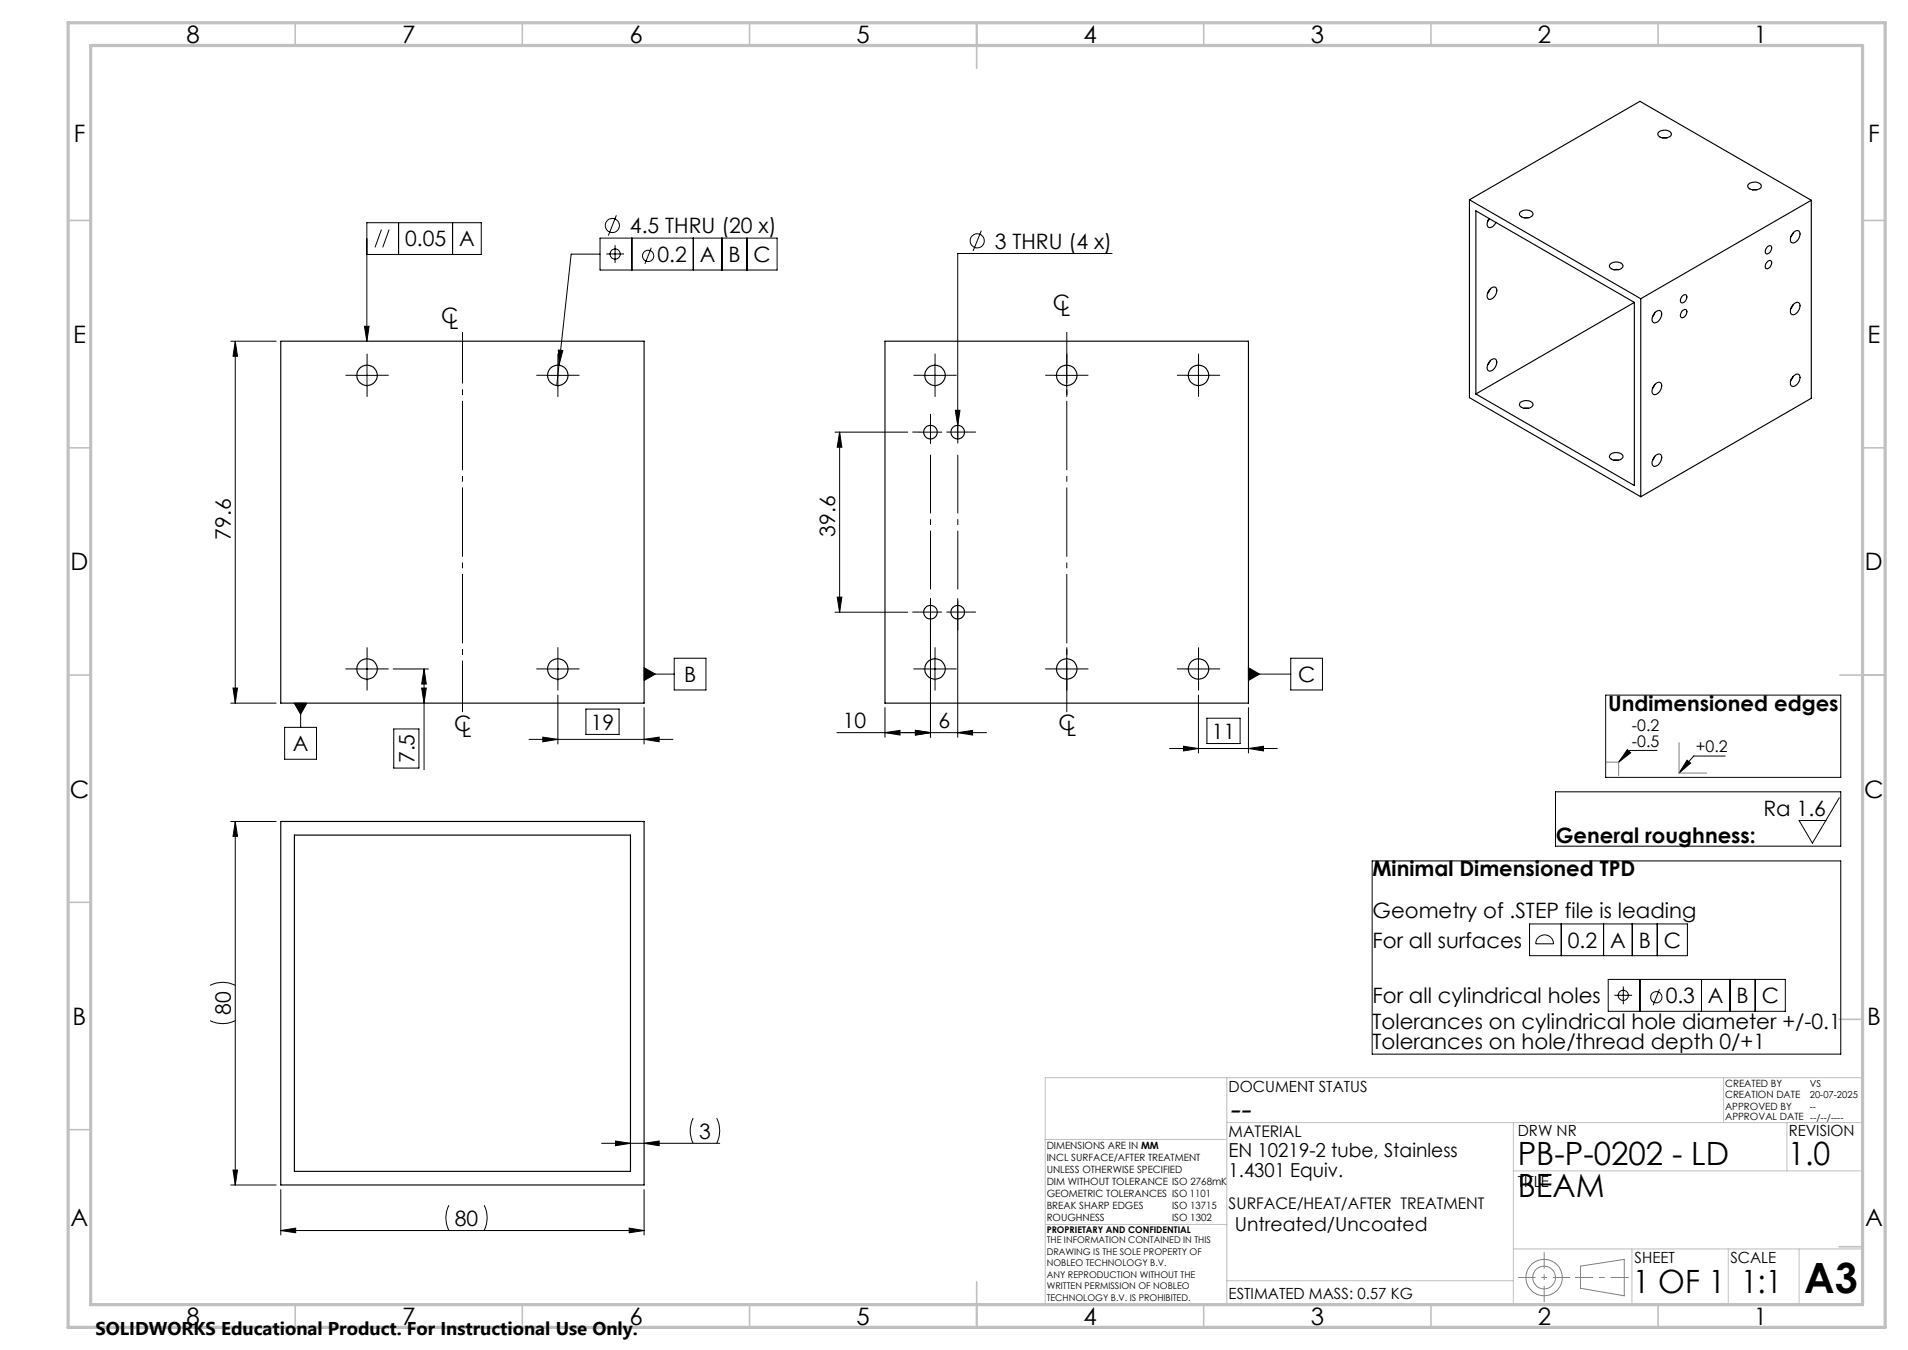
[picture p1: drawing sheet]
<svg xmlns="http://www.w3.org/2000/svg" width="420mm" height="297mm" viewBox="0 0 420 297" stroke-linecap="round" stroke-linejoin="round" font-family="sans-serif">
<g fill="none" stroke="#000" stroke-width=".22">
<path d="M80.8 56h25.1v-7h-25.1v26.1M84 50.5l-1.5 3.9M85.7 50.5l-1.5 3.9M87.7 49v7M99.6 49v7M132.1 55.9h-6.4l-3.1 28.9M132.1 52.4h39v7h-39zM133.5 55.9h3.9M135.4 53.9v4M135.7 47.4l-1.8 4.4M139.1 52.4v7M143.4 54.5l-1.4 3.6"/>
<path d="M152.6 52.4v7M158.9 52.4v7M164.4 52.4v7M216 50.8l-1.8 4.4M244.8 55.8h-34v40.8M50.8 75.1h10M51.8 75.1l.5 3.3h-1zM51.8 75.1v79.6M80.2 71.8h1l-.4 3.3zM122.9 77l1 .1-.9 3.2zM78.3 82.6h5M80.8 80.1v5"/>
<path d="M120.3 82.6h5M122.8 80.1v5M183.8 95.1h16M184.8 95.1l.5 3.3h-1zM184.8 95.1v39.6M202.3 95.1h5M203.3 82.6h5M204.8 92.6v5M205.8 80.1v5M210.3 90.3h1l-.5 3.3zM232.3 82.6h5M234.8 80.1v5"/>
<path d="M261.3 82.6h5M263.8 80.1v5M183.8 134.7h16M184.3 131.4h1l-.5 3.3zM204.8 131.7v30.5M210.8 131.7v30.5M50.8 154.7h10M51.3 151.4h1l-.5 3.3zM64.8 154.7h2.8l-1.4 2.4zM66.2 154.7v5.3M78.3 147.2h5M80.8 144.7v5"/>
<path d="M86.5 147.2h7.8M92.8 151.4h1l-.5 3.3zM93.3 147.2l.5 3.3h-1zM93.3 147.2v22.1M120.3 147.2h5M122.8 144.7v5M122.8 152.9v10.8M129 156h7.3v5.6h-7.3zM141.8 146.9l2.5 1.4-2.5 1.4zM141.8 155.7v8M141.8 148.3h6.6M148.4 144.8h7v7h-7z"/>
<path d="M194.8 155.7v6.5M203.3 147.2h5M205.8 144.7v5M232.3 147.2h5M234.8 144.7v5M261.3 147.2h5M263.8 144.7v5M263.8 152.9v12.8M265.7 158h7.3v5.6h-7.3zM274.8 146.9l2.4 1.4-2.4 1.4zM274.8 148.3h9.3M274.8 155.7v10"/>
<path d="M284.1 144.8h7v7h-7zM353.4 152.9h51.8v18.1h-51.8zM62.7 160h7v7h-7zM86.7 160.4h5.5v8.6h-5.5zM116.5 162.7h31.6M119.5 162.2l3.3 .5-3.3 .5zM141.8 162.7l3.3-.5v1zM184.2 161.2h33M194.8 161.2l3.3-.5v1zM201.5 160.7l3.3 .5-3.3 .5zM210.8 161.2l3.3-.5v1zM257.5 164.7h23.7"/>
<path d="M260.5 164.2l3.3 .5-3.3 .5zM274.8 164.7l3.3-.5v1zM342.4 174.2h62.8v12h-62.8zM358.2 164.9l.8 .7-2.7 2.1zM364.8 165.1h-6l-2.5 2.6M371.4 167.2l.7 .7-2.5 2.2zM379.8 166.3h-7l-3.2 3.8M404.9 175.5l-5.9 10-3-5h5.9M50.8 180.7h10M51.8 180.7l.5 3.3h-1zM51.8 180.7v80M302 189.4h103.2v42.5h-103.2z"/>
<path d="M46.2 216.8a6.1 6.1 0 0 1 5.6 0M336.7 203.3h34.7v7h-34.7zM338.7 206.2a1.99 1.99 0 0 1 2.1-.3 1.99 1.99 0 0 1 1.2 1.7h-3.9a1.92 1.92 0 0 1 .6-1.4zM343.7 203.3v7M353 203.3v7M354 215.5h39v7h-39zM355.4 219h3.9M357.3 217v3.9M359.3 203.3v7M361 215.5v7M364.8 203.3v7M365.3 217.6l-1.4 3.6"/>
<path d="M374.5 215.5v7M380.8 215.5v7M386.4 215.5v7M46.2 224.5a6.1 6.1 0 0 0 5.6 0M51.3 257.4h1l-.5 3.3zM132.4 251.5h26M135.5 251l3.3 .5-3.3 .6zM141.8 251.5l3.3-.5v1.1zM152.6 246a6.4 6.4 0 0 0 0 5.5M157.8 246a6.1 6.1 0 0 1 0 5.5M50.8 260.7h10M61.8 270.7l3.3-.5v1z"/>
<path d="M61.8 261.7v10M61.8 270.7h80M98.8 265.1a6.1 6.1 0 0 0 0 5.6M106.6 265.1a6.1 6.1 0 0 1 0 5.6M138.5 270.2l3.3 .5-3.3 .5zM141.8 261.7v10"/>
<circle cx="134.8" cy="49.6" r="1.56"/>
<circle cx="135.4" cy="55.9" r="1.12"/>
<circle cx="142.7" cy="56.3" r="1.25"/>
<circle cx="215.1" cy="53" r="1.56"/>
<circle cx="357.3" cy="219" r="1.13"/>
<circle cx="364.6" cy="219.4" r="1.24"/>
</g>
<g fill="none" stroke="#808080" stroke-width=".22">
<path d="M353.6 167.7h2.7v2.9M369.6 163.4v6.7h6.1M347.9 278.5l9.6-1.4v8l-9.6-1.7z"/>
<circle cx="339.9" cy="281" r="2.51"/>
<circle cx="339.9" cy="281.1" r="4"/>
</g>
<path d="M334.2 281h11.4" fill="none" stroke="#808080" stroke-width=".22" stroke-dasharray="15.2 1.3 1.3 1.3" stroke-dashoffset="11.4" stroke-linecap="butt"/>
<path d="M339.9 275.5v10.9" fill="none" stroke="#808080" stroke-width=".22" stroke-dasharray="15.2 1.3 1.3 1.3" stroke-dashoffset="11.7" stroke-linecap="butt"/>
<path d="M346.7 281h11.8" fill="none" stroke="#808080" stroke-width=".22" stroke-dasharray="15.2 1.3 1.3 1.3" stroke-dashoffset="11.2" stroke-linecap="butt"/>
<g fill="none" stroke="#c0c0c0" stroke-width=".22">
<path d="M270.1 237.1v49.9M379.4 237.1v9.9M410.1 237.1h-180v49.9M230 250.7h40M270.1 247h140M333.1 257.6h77M333.1 247v40M393.3 247v10.6M230.2 269.4h39.9M333.1 274.8h77M359.2 274.8v12.2M380.4 274.8v12.2"/>
<path d="M396 274.8v12.2M270.1 281.8h63"/>
</g>
<g fill="none" stroke="#c0c0c0" stroke-width=".35">
<path d="M65 5v5M115 5v5M165 5v5M215 5v10M265 5v5M315 5v5M365 5v5M15 48.5h5M410 48.5h5M15 98.5h5M410 98.5h5M15 148.5h5"/>
<path d="M405 148.5h10M15 198.5h5M404.8 224.3h5M15 248.5h5M404.8 274.3h5M65 287v5M115 287v5M165 287v5M215 282v10M265 287v5M315 287v5M365 287v5"/>
</g>
<path d="M15 5h400v287h-400zM20 10h390v277h-390z" fill="none" stroke="#c0c0c0" stroke-width=".7"/>
<g fill="#000">
<path d="M122.9 77l.1 3.3 .9-3.2zM119.5 162.2l3.3 .5-3.3 .5zM141.8 162.7l3.3-.5v1zM80.2 71.8h1l-.4 3.3zM64.8 154.7l1.4 2.4 1.4-2.4zM141.8 146.9l2.5 1.4-2.5 1.4zM210.3 90.3l.5 3.3 .5-3.3zM260.5 164.2l3.3 .5-3.3 .5zM274.8 164.7l3.3-.5v1zM274.8 146.9l2.4 1.4-2.4 1.4zM61.8 270.7l3.3-.5v1zM138.5 270.2l3.3 .5-3.3 .5z"/>
<path d="M51.3 151.4h1l-.5 3.3zM51.8 75.1l.5 3.3h-1z"/>
<path d="M93.3 147.2l.5 3.3h-1zM92.8 151.4h1l-.5 3.3zM184.8 95.1l.5 3.3h-1zM184.3 131.4h1l-.5 3.3zM51.8 180.7l.5 3.3h-1zM51.3 257.4h1l-.5 3.3z"/>
<path d="M201.5 160.7l3.3 .5-3.3 .5zM194.8 161.2l3.3-.5v1zM141.8 251.5l3.3-.5v1.1zM135.5 251l3.3 .5-3.3 .6z"/>
<path d="M210.8 161.2l3.3-.5v1zM201.5 160.7l3.3 .5-3.3 .5z"/>
<path d="M371.4 167.2l.7 .7-2.5 2.2zM358.2 164.9l.8 .7-2.7 2.1z"/>
</g>
<g fill="none" stroke="#000" stroke-width=".25">
<path d="M365.1 29.1a1.95 1.95 0 0 1 2.8 .3 1.5 1.5 0 0 1-2 .9 .79 .79 0 0 1-.8-.4 .79 .79 0 0 1 0-.8zM365.9 30.3h1M323.5 44l37.7 21.7M323.5 44l37.5-21.7 37.7 21.8M323.5 44v43.5l37.7 21.8M327.8 48.1a1.21 1.21 0 0 0 .1 2l.9-.4 .5-.8M327.9 48.1l-.5 .7M334.6 46.7a1.9 1.9 0 0 1 2.8 .3 1.14 1.14 0 0 1-1.3 .9 1.18 1.18 0 0 1-1.6-1.1zM335.5 47.9h1M354.6 58a1.96 1.96 0 0 1 2.7 .4 1.48 1.48 0 0 1-2.1 .9 .78 .78 0 0 1-.8-.4 .78 .78 0 0 1 .2-.9zM355.2 59.3h1.1M384.9 40.5a1.95 1.95 0 0 1 2.8 .3 1.52 1.52 0 0 1-2.3 .9l-.6-.5-.1-.3z"/>
<path d="M385.7 41.8h1M389.1 57.5a.55 .55 0 0 1 .8-.1 .55 .55 0 0 1 0 .9 .88 .88 0 0 1-1.2 .7l-.1-.6zM389.1 54.3a.55 .55 0 0 1 .8-.1 .55 .55 0 0 1 0 .8 .76 .76 0 0 1-.5 .7 .76 .76 0 0 1-.8-.1l.1-.7zM394.7 51.3l-.5 .8M394.8 51.1a.8 .8 0 0 1 1.2-.3 .8 .8 0 0 1 .1 1.2 1.44 1.44 0 0 1-1.8 1.3 1.76 1.76 0 0 1 .5-2.2zM398.7 44.1v43.5l-37.5 21.7M398.7 44.1l-37.5 21.6M61.8 75.1h80v79.6h-80zM194.8 75.1h80v79.6h-80zM328 63.7l-.6 .8M328 79.4l-.6 .9M328.1 63.5a.8 .8 0 0 1 1.2-.3 .8 .8 0 0 1 .1 1.2 1.44 1.44 0 0 1-1.8 1.3 1.76 1.76 0 0 1 .5-2.2z"/>
<path d="M328.1 79.3a.8 .8 0 0 1 1.1-.3 .8 .8 0 0 1 .2 1.2 1.39 1.39 0 0 1-1.8 1.3 1.77 1.77 0 0 1 .5-2.2zM359.8 66.5v40.3l-34.9-20.1M359.8 66.5l-34.9-20.1v40.3M359.8 66.5l-34.9 20.2M361.2 65.7v43.6M364.3 68.8l-.6 .9M364.4 68.7a.8 .8 0 0 1 1.1-.3 .8 .8 0 0 1 .2 1.2 1.39 1.39 0 0 1-1.8 1.3 1.77 1.77 0 0 1 .5-2.2zM370.2 68.5l.2-.2a.55 .55 0 0 1 .8-.1 .55 .55 0 0 1 0 .8 .83 .83 0 0 1-1.2 .7l-.1-.5zM370.2 65.2l.2-.2a.55 .55 0 0 1 .8 0 .55 .55 0 0 1 0 .8 .88 .88 0 0 1-1.2 .7l-.1-.6zM394.7 67l-.5 .9M394.8 66.9a.79 .79 0 0 1 1.2-.3 .79 .79 0 0 1 .1 1.2 1.44 1.44 0 0 1-1.8 1.3 1.76 1.76 0 0 1 .5-2.2zM334.6 88.6a1.97 1.97 0 0 1 2.8 .3 1.42 1.42 0 0 1-2 .9 .82 .82 0 0 1-.8-1.2z"/>
<path d="M335.5 89.8h1M364.3 84.6l-.6 .9M364.4 84.5a.8 .8 0 0 1 1.2-.3 .8 .8 0 0 1 .1 1.2 1.44 1.44 0 0 1-1.8 1.3 1.76 1.76 0 0 1 .5-2.2zM394.3 83.4l.1 .1M394.7 82.8l-.5 .9M394.8 82.7a.8 .8 0 0 1 1.2-.3 .8 .8 0 0 1 .1 1.2 1.44 1.44 0 0 1-1.8 1.3 1.76 1.76 0 0 1 .5-2.2zM354.4 100a1.99 1.99 0 0 1 2.9 .3 1.48 1.48 0 0 1-2.1 .9 .79 .79 0 0 1-.8-.3 .79 .79 0 0 1 0-.9zM355.2 101.2h1.1M364.3 100.4l-.6 .9M364.4 100.3a.8 .8 0 0 1 1.1-.3 .8 .8 0 0 1 .2 1.2 1.39 1.39 0 0 1-1.8 1.2 1.77 1.77 0 0 1 .5-2.1zM61.8 180.7h80v80h-80zM64.8 183.7h74v74h-74z"/>
<circle cx="80.8" cy="82.6" r="2.25"/>
<circle cx="122.8" cy="82.6" r="2.26"/>
<circle cx="204.8" cy="95.1" r="1.49"/>
<circle cx="205.8" cy="82.6" r="2.25"/>
<circle cx="210.8" cy="95.1" r="1.49"/>
<circle cx="234.8" cy="82.6" r="2.25"/>
<circle cx="263.8" cy="82.6" r="2.25"/>
<circle cx="204.8" cy="134.7" r="1.51"/>
<circle cx="210.8" cy="134.7" r="1.51"/>
<circle cx="80.8" cy="147.2" r="2.25"/>
<circle cx="122.8" cy="147.2" r="2.26"/>
<circle cx="205.8" cy="147.2" r="2.25"/>
<circle cx="234.8" cy="147.2" r="2.25"/>
<circle cx="263.8" cy="147.2" r="2.25"/>
</g>
<path d="M101.8 156.7v-83.6M234.8 156.7v-83.6" fill="none" stroke="#000" stroke-width=".22" stroke-dasharray="15.2 1.3 1.3 1.3" stroke-dashoffset="3.9" stroke-linecap="butt"/>
<g fill="none" stroke="#000" stroke-width=".22" stroke-dasharray="15.2 1.3 1.3 1.3" stroke-linecap="butt">
<path d="M78.3 82.6h-2.2M80.8 80.1v-2.3M80.8 85.1v2.2M83.3 82.6h2.3M120.3 82.6h-2.2M122.8 80.1v-2.3M122.8 85.1v2.2M125.3 82.6h2.3M202.3 95.1h-1.5M203.3 82.6h-2.2M204.8 92.6v-1.5M205.8 80.1v-2.3"/>
<path d="M205.8 85.1v2.2M208.3 82.6h2.3M210.8 95.1v-2.5M210.8 95.1h-2.5M210.8 95.1v2.5M210.8 95.1h2.5M210.8 92.6v-1.5M213.3 95.1h1.5M232.3 82.6h-2.2M234.8 80.1v-2.3M234.8 85.1v2.2M237.3 82.6h2.3"/>
<path d="M261.3 82.6h-2.2M263.8 80.1v-2.3M263.8 85.1v2.2M266.3 82.6h2.3M202.3 134.7h-1.5M204.8 134.7v-2.5M204.8 134.7h-2.5M204.8 134.7v2.5M204.8 134.7h2.5M204.8 137.2v1.5M210.8 134.7v-2.5M210.8 134.7h-2.5"/>
<path d="M210.8 134.7v2.5M210.8 134.7h2.5M210.8 137.2v1.5M213.3 134.7h1.5M78.3 147.2h-2.2M80.8 144.7v-2.3M80.8 149.7v2.2M83.3 147.2h2.3M120.3 147.2h-2.2M122.8 144.7v-2.3M122.8 149.7v2.2M125.3 147.2h2.3"/>
<path d="M203.3 147.2h-2.2M205.8 144.7v-2.3M205.8 149.7v2.2M208.3 147.2h2.3M232.3 147.2h-2.2M234.8 144.7v-2.3M234.8 149.7v2.2M237.3 147.2h2.3M261.3 147.2h-2.2M263.8 144.7v-2.3M263.8 149.7v2.2M266.3 147.2h2.3"/>
</g>
<path d="M204.8 129.7v-29.6M210.8 129.7v-29.6" fill="none" stroke="#000" stroke-width=".22" stroke-dasharray="15.2 1.3 1.3 1.3" stroke-dashoffset="2.3" stroke-linecap="butt"/>
<text font-size="9.2" x="397.2" y="284.5">A3</text>
<text font-size="7.3" x="270.4" y="246.3">--</text>
<g font-size="7.1">
<text x="334.1" y="256.2">PB-P-0202 - LD</text>
<text x="393.6" y="256.2">1.0</text>
<text x="334.1" y="263.3">BEAM</text>
<text x="359.4" y="284.5">1 OF 1</text>
<text x="383.3" y="284.5">1:1</text>
</g>
<g font-size="5.3">
<text x="41" y="9.5">8</text>
<text x="88.5" y="9.5">7</text>
<text x="138.5" y="9.5">6</text>
<text x="188.5" y="9.5">5</text>
<text x="238.5" y="9.5">4</text>
<text x="288.5" y="9.5">3</text>
<text x="338.5" y="9.5">2</text>
<text x="386" y="9.5">1</text>
<text x="16.2" y="31.3">F</text>
<text x="411.2" y="31.3">F</text>
<text x="16.1" y="75.5">E</text>
<text x="411.1" y="75.5">E</text>
<text x="15.5" y="125.5">D</text>
<text x="410.5" y="125.5">D</text>
<text x="15.4" y="175.5">C</text>
<text x="410.4" y="175.5">C</text>
<text x="16" y="225.5">B</text>
<text x="411" y="225.5">B</text>
<text x="15.5" y="269.8">A</text>
<text x="410.5" y="269.8">A</text>
<text x="41" y="291.5">8</text>
<text x="88.5" y="291.5">7</text>
<text x="138.5" y="291.5">6</text>
<text x="188.5" y="291.5">5</text>
<text x="238.5" y="291.5">4</text>
<text x="288.5" y="291.5">3</text>
<text x="338.5" y="291.5">2</text>
<text x="386" y="291.5">1</text>
</g>
<g font-size="4.7">
<text x="138.7" y="51.3">4.5 THRU (20 x)</text>
<text x="89.2" y="54.2">0.05</text>
<text x="101.1" y="54.2">A</text>
<text x="144.7" y="57.6">0.2</text>
<text x="154.1" y="57.6">A</text>
<text x="160.3" y="57.6">B</text>
<text x="165.9" y="57.6">C</text>
<text x="219" y="54.7">3 THRU (4 x)</text>
<text x="97.1" y="71.1">C</text>
<text x="231.8" y="68.1">C</text>
<text x="233.5" y="69.5">L</text>
<text x="98.8" y="72.4">L</text>
<text x="50.8" y="118.7" transform="rotate(-90 50.8 118.7)">79.6</text>
<text x="183.8" y="118.1" transform="rotate(-90 183.8 118.1)">39.6</text>
<text x="150.6" y="150.1">B</text>
<text x="285.7" y="150.1">C</text>
<text x="100" y="160.9">C</text>
<text x="130.1" y="160.5">19</text>
<text x="185.5" y="160.2">10</text>
<text x="206.6" y="160.2">6</text>
<text x="233" y="160.6">C</text>
<text x="234.7" y="162">L</text>
<text x="354" y="156.4">Undimensioned edges</text>
<text x="64.5" y="165.3">A</text>
<text x="91.2" y="167.9" transform="rotate(-90 91.2 167.9)">7.5</text>
<text x="101.7" y="162.2">L</text>
<text x="266.8" y="162.5">11</text>
<text x="388.2" y="179.5">Ra 1.6</text>
<text x="342.5" y="185.5">General roughness:</text>
<text x="302.1" y="192.8">Minimal Dimensioned TPD</text>
<text x="302.1" y="201.9">Geometry of .STEP file is leading</text>
<text x="302.1" y="208.5">For all surfaces</text>
<text x="345.1" y="208.5">0.2</text>
<text x="354.4" y="208.5">A</text>
<text x="360.7" y="208.5">B</text>
<text x="366.3" y="208.5">C</text>
<text x="302.1" y="220.7">For all cylindrical holes</text>
<text x="366.7" y="220.7">0.3</text>
<text x="376" y="220.7">A</text>
<text x="382.3" y="220.7">B</text>
<text x="387.8" y="220.7">C</text>
<text x="50.8" y="223.2" transform="rotate(-90 50.8 223.2)">80</text>
<text x="302.1" y="226.3">Tolerances on cylindrical hole diameter +/-0.1</text>
<text x="302.1" y="230.9">Tolerances on hole/thread depth 0/+1</text>
<text x="153.9" y="250.5">3</text>
<text x="100.1" y="269.7">80</text>
</g>
<g font-size="4.2">
<text x="270.4" y="254.6">EN 10219-2 tube, Stainless</text>
<text x="270.4" y="258.8">1.4301 Equiv.</text>
<text x="271.8" y="270.8">Untreated/Uncoated</text>
</g>
<text font-size="4.1" x="21" y="293.7">SOLIDWORKS Educational Product. For Instructional Use Only.</text>
<g font-size="3.5">
<text x="359.2" y="160.9">-0.2</text>
<text x="359.2" y="164.3">-0.5</text>
<text x="373.3" y="165.5">+0.2</text>
<text x="270.4" y="250.1">MATERIAL</text>
<text x="270.4" y="266">SURFACE/HEAT/AFTER TREATMENT</text>
</g>
<g font-size="3.4">
<text x="270.4" y="240.2">DOCUMENT STATUS</text>
<text x="334.1" y="250">DRW NR</text>
<text x="393.7" y="250">REVISION</text>
<text x="334.1" y="261.1">TITLE</text>
<text x="359.8" y="277.9">SHEET</text>
<text x="380.9" y="277.9">SCALE</text>
<text x="270.4" y="285.7">ESTIMATED MASS: 0.57 KG</text>
</g>
<g font-size="2.2">
<text x="379.7" y="239.1">CREATED BY</text>
<text x="379.7" y="244.2">APPROVED BY</text>
<text x="379.7" y="241.6">CREATION DATE</text>
<text x="379.7" y="246.5">APPROVAL DATE --/--/----</text>
<text x="230.4" y="252.7">DIMENSIONS ARE IN MM</text>
<text x="230.4" y="255.4">INCL SURFACE/AFTER TREATMENT</text>
<text x="230.4" y="258">UNLESS OTHERWISE SPECIFIED</text>
<text x="230.4" y="260.7">DIM WITHOUT TOLERANCE ISO 2768mK</text>
<text x="230.4" y="263.3">GEOMETRIC TOLERANCES ISO 1101</text>
<text x="230.4" y="266">BREAK SHARP EDGES</text>
<text x="230.4" y="268.6">ROUGHNESS</text>
<text x="258" y="266">ISO 13715</text>
<text x="258" y="268.7">ISO 1302</text>
</g>
<g font-size="2.1">
<text x="398.4" y="239.1">VS</text>
<text x="398.4" y="244.2">--</text>
<text x="398.4" y="241.7">20-07-2025</text>
</g>
<g font-size="2">
<text x="230.4" y="271.3">PROPRIETARY AND CONFIDENTIAL</text>
<text x="230.4" y="273.5">THE INFORMATION CONTAINED IN THIS</text>
<text x="230.4" y="276.1">DRAWING IS THE SOLE PROPERTY OF</text>
<text x="230.4" y="278.6">NOBLEO TECHNOLOGY B.V.</text>
<text x="230.4" y="281.1">ANY REPRODUCTION WITHOUT THE</text>
<text x="230.4" y="283.6">WRITTEN PERMISSION OF NOBLEO</text>
<text x="230.4" y="286.2">TECHNOLOGY B.V. IS PROHIBITED.</text>
</g>
</svg>
